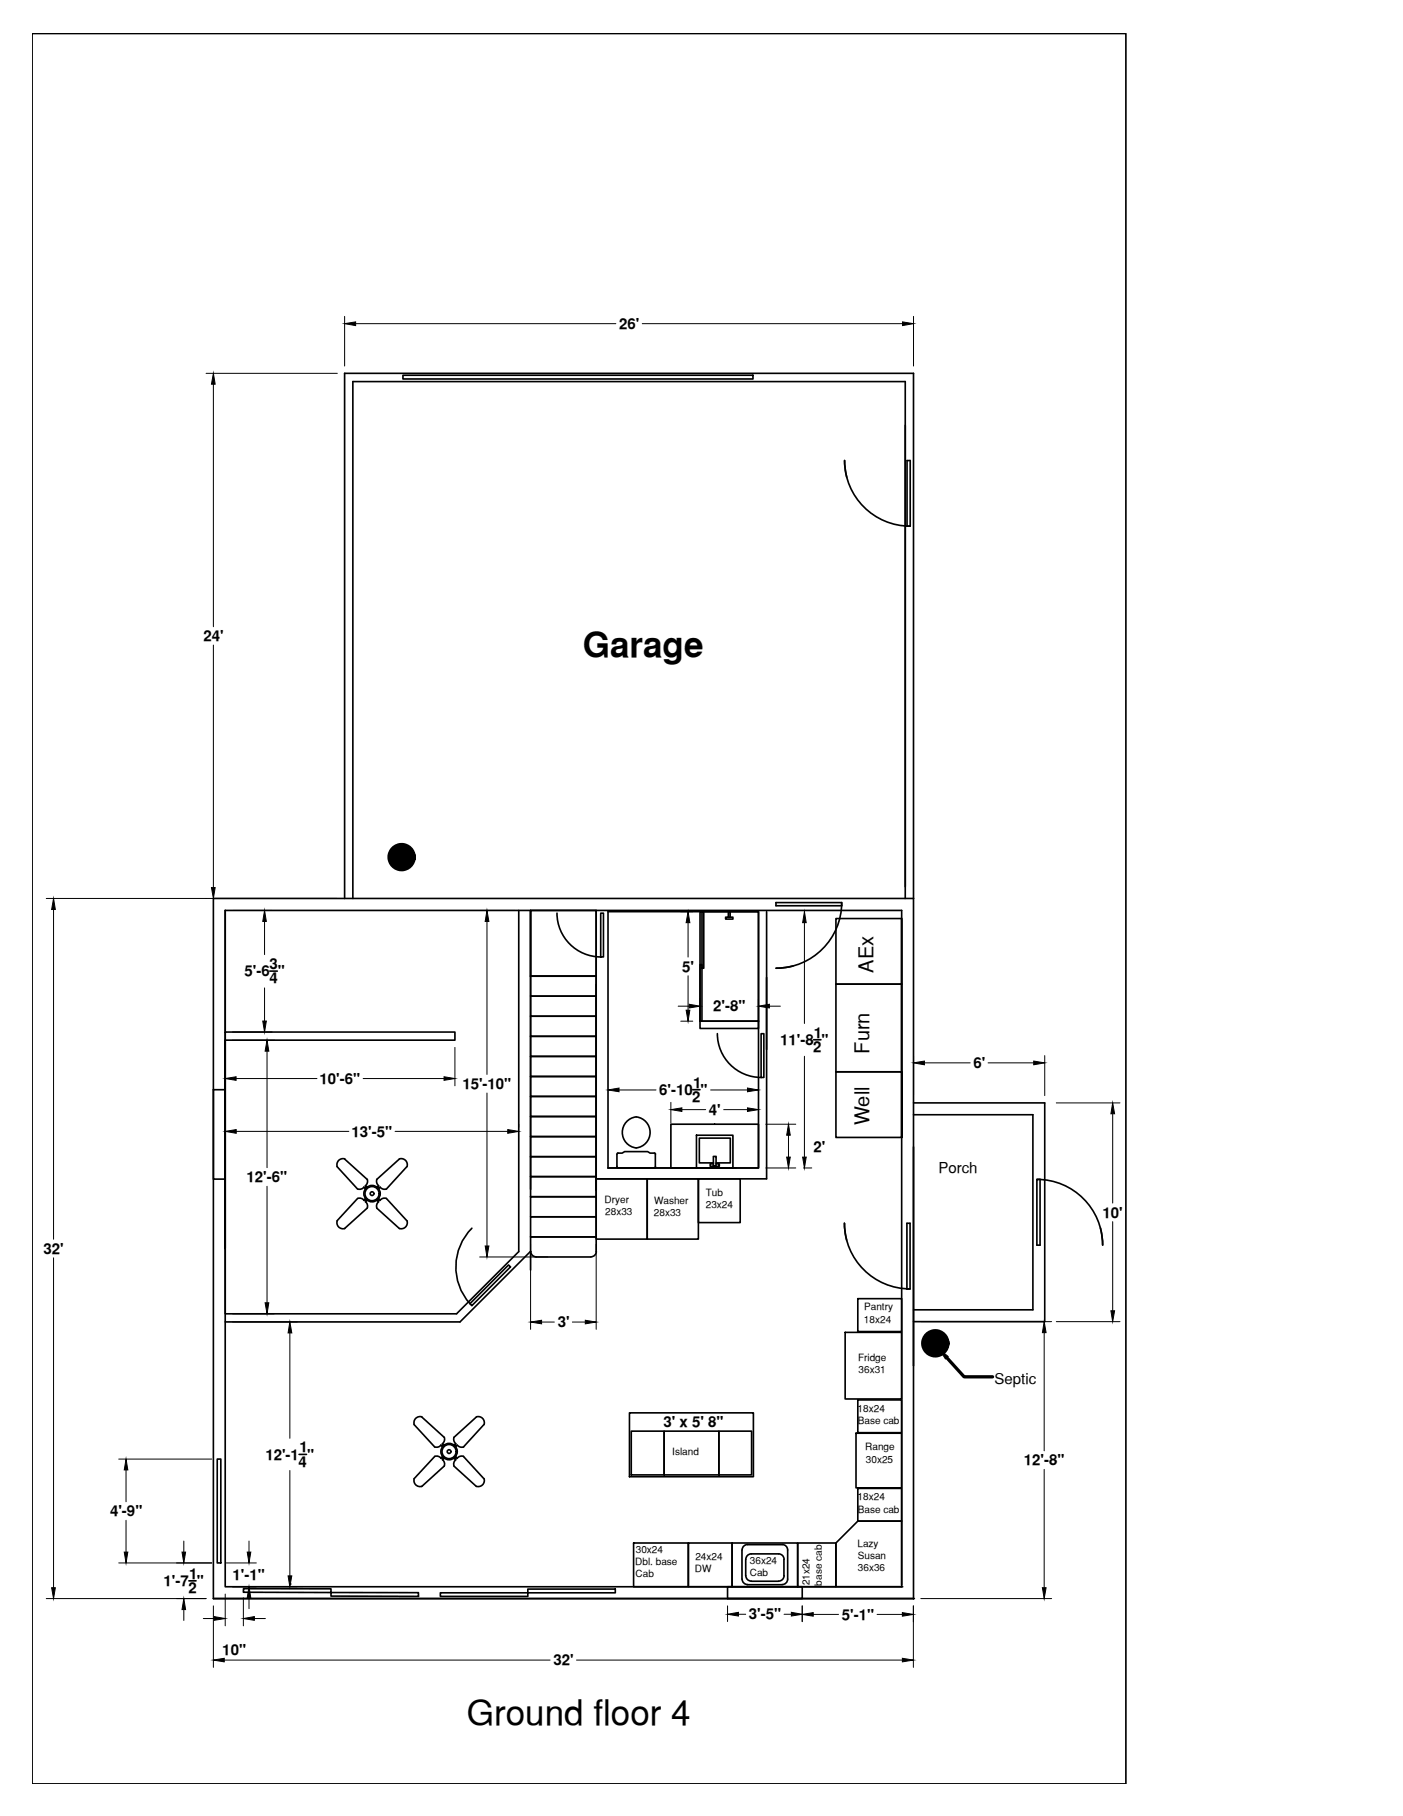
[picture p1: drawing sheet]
<svg xmlns="http://www.w3.org/2000/svg" width="216mm" height="279mm" viewBox="0 0 216 279" stroke-linecap="round" stroke-linejoin="round" font-family="sans-serif">
<!-- layer: PLAN_DE_BASE -->
<g fill="none" stroke="#000" stroke-width=".25">
<path d="M130.3 73.5l-.2-1.1-.1-1.6a10.1 10.1 0 0 0 10.1 10.2M139.6 70.9h.5v10.1h-.5zM32.8 138.2v107.7M119.4 138.9h10.1v.5h-10.1zM129.5 138.9a10.1 10.1 0 0 1-10.1 10.1l1.6-.2 1-.2M79.8 140.1v52.5M81.6 140.1v42.9M94.9 177.6v1.9l.2 .2h5.6M95.1 177.4h.6l.4-.2h3.6l.3 .2h.7M95.1 177.4l-.2 .2M96.4 172.6a2.1 2.1 0 0 1 2.4-.5 2.1 2.1 0 0 1 1.2 2.1 2.4 2.4 0 0 1-2.1 2.4 2.4 2.4 0 0 1-1.5-4zM100.7 177.4l.2 .2"/>
<path d="M100.8 177.6v1.9M100.9 179.5l-.2 .2M107.2 174.7h5.6v5h-5.6zM109.8 178.9h-2.2v-3.8h4.8v3.8h-2.2M72.6 189a8.4 8.4 0 0 0-.3 11.6M78.3 194.6l.3 .3-6 6-.3-.3zM130.3 190.8l-.2-1-.2-1.6a10.1 10.1 0 0 0 10.2 10.1M139.6 188.2h.4v10.1h-.4zM159.6 181.5h.4v10.1h-.4zM159.6 181.5a10.1 10.1 0 0 1 10.1 10.1l-.1-1.6-.3-1.1"/>
</g>
<!-- layer: 0 -->
<g fill="none" stroke="#000" stroke-width=".25">
<path d="M4.9 5.2h168.4v269.3h-168.4zM62 57.7h53.9v.6h-53.9zM32.8 138.2h107.8M53 138.2v-80.8h87.6v188.5M54.3 138.2v-79.5h85v79.5M60.8 132.3l1.5-1.4-1.5 1.5M60.9 132.6l1.6-1.6-1.5 1.6M61 132.6l1.6-1.5-1.6 1.6M61.2 130.9l-.4 .4M61.3 132.9l1.5-1.5-1.5 1.5M61.3 130.9l-.5 .5M61.4 132.9l1.5-1.4-1.5 1.4"/>
<path d="M61.4 130.8l-.6 .7M61.5 130.8l-.8 .8M61.6 130.8l-.9 .8M61.6 130.8l-.9 .9M61.7 130.8l-1 1M61.8 130.8l-1.1 1.1M61.9 130.8l-1.2 1.1M61.9 130.8l-1.2 1.2M62 130.8l-1.3 1.3M62 130.8l-1.3 1.3 1.4-1.3M62.1 130.8l-1.4 1.4M62.2 130.8l-1.5 1.4"/>
<path d="M62.2 130.8l-1.4 1.5M62.3 130.9l-1.5 1.5M62.4 130.9l-1.6 1.6M62.4 130.9l-1.5 1.6M62.4 131l-1.5 1.5M62.5 131l-1.6 1.5M62.5 131l-1.6 1.6M62.6 131.1l-1.6 1.6M62.6 132.6v.1M62.6 131.1l-1.5 1.6M62.7 131.2l-1.6 1.6M62.7 131.2l-1.5 1.6"/>
<path d="M62.7 131.3l-1.5 1.5M62.8 131.3l-1.6 1.5M62.8 132.5l-.4 .3M62.8 131.3l-1.5 1.6M62.8 131.4l-1.4 1.5M62.8 132.3l-.5 .6M62.9 132.3l-.7 .6M62.9 131.5l-1.4 1.4M62.9 132.2l-.8 .8M62.9 131.6l-1.4 1.4M62.9 131.6l-1.3 1.4M62.9 131.7l-1.3 1.3"/>
<path d="M62.9 132.1l-.9 .9M62.9 131.8l-1.2 1.2M62.9 131.8l-1.1 1.2M62.9 131.9l-1.1 1.1M62.9 131.9l-1 1.1M62.9 132l-1 1M34.7 140.1v104h104.1M34.7 158.8h35.3v1.2h-35.3zM34.7 140.1h104.1v103.8M34.7 140.1v18.5M41.5 149.4h1.2M81.6 140.1v10.1h10.1v-10.1"/>
<path d="M81.6 159.4h10.1v3.1h-10.1zM81.6 156.4h10.1v3h-10.1zM81.6 153.3h10.1v3.1h-10.1zM81.6 140.1h10.1v10.1h-10.1zM81.6 150.2h10.1v3.1h-10.1zM85.7 140.5a6.7 6.7 0 0 0 6.8 6.7M91.7 150.2v32.9v-31.7M92.4 140.5h.5v6.7h-.5zM107.7 140.3h9v16.8h-9zM107.7 148.4h.3v8.7h-.3zM107.7 157.1h9v1.1h-9zM108 140.3h.3v8.7h-.3z"/>
<path d="M110.4 159a6.7 6.7 0 0 0 6.7 6.8M111.7 141.1h1.1v.3h-1.1zM112.1 141.1v-.8h.3v.8M116.6 140.3h-23v39.4M116.7 140.3v39.4h-23.1M117.1 159h.4v6.8h-.4zM118 140.3v41.1h-26.3M125.2 160h1.1M128.6 151.4h10.2v13.5h-10.2zM128.6 141.3h10.2v10.1h-10.2zM138.8 141.3v33.7v-10.1h-10.2v10.1h10.2M32.8 167.7h1.9v13.7h-1.9z"/>
<path d="M51.9 179.5l3.1 3.4M53 178.3l3.5 3.2M53.1 178.3a.94 .94 0 0 0-1.2 1.2M61.5 178.3l-3.5 3.2M61.5 178.3a.93 .93 0 0 1 .9 .2 .93 .93 0 0 1 .2 1l-3.1 3.4a.88 .88 0 0 1-1-.2M81.6 178h10.1v3h-10.1zM81.6 174.9h10.1v3.1h-10.1zM81.6 171.8h10.1v3.1h-10.1zM81.6 168.7h10.1v3.1h-10.1zM81.6 165.6h10.1v3.1h-10.1zM81.6 162.5h10.1v3.1h-10.1zM93.6 179.7h19.6"/>
<path d="M103.2 173h13.5v6.7h-13.5zM106.6 167.7h1.1M109.8 177.9h.4v1.5h-.4zM109.8 179.1h-.5v.3h1.4v-.3h-.5M140.6 169.7h20.2v33.6h-20.2M140.6 171.5h18.3v30h-18.3M34.7 192.1v-32.1v42.1h35.6l9.5-9.5M51.9 187.8a.94 .94 0 0 0 1.2 1.2M55 184.4l-3.1 3.4M55 184.4a.88 .88 0 0 1 1 .3M56 182.6l.2 .3M56 182.7a.88 .88 0 0 1-1 .2"/>
<path d="M56.1 184.5l.3 .3M56.2 184.4l-.2 .3M56.4 182.6l-.3 .2M56.5 184.7l-.3 .2a.88 .88 0 0 1 .3 1M56.5 185.9l-3.5 3.1M56.5 181.4a.88 .88 0 0 1-.3 1l.3 .3M58 185.9l3.5 3.1M58 181.4a.88 .88 0 0 0 .3 1l-.3 .3M58 184.7l.3 .2a.88 .88 0 0 0-.3 1M58.1 182.6l.3 .2M58.2 184.4l.3 .3M58.4 184.5l-.3 .3"/>
<path d="M58.5 182.6l-.3 .3M58.5 184.7a.88 .88 0 0 1 1-.3l3.1 3.4a.93 .93 0 0 1-.2 1 .93 .93 0 0 1-.9 .2M81.6 181h10.1v3.1h-10.1zM81.6 187.2h10.1v3.1h-10.1zM81.6 184.1h10.1v3.1h-10.1zM81.6 192.5l-10.8 10.9h-36.1M81.7 192.5a.84 .84 0 0 0 .8 .9M82.5 193.4h8.4M90.9 193.4a.84 .84 0 0 0 .9-.9l-.1-2.2h-10.1v5.1M91.7 181.4h7.9v9.2h-7.9zM99.6 181.4h7.9v9.2h-7.9zM107.5 181.4h6.4v6.7h-6.4z"/>
<path d="M132 199.8h6.8v5.1h-6.8zM63.7 219.2l3.2 3.4a.88 .88 0 0 0 1-.3l.2 .3M64.9 218l3.5 3.1a.88 .88 0 0 1-.3 1M64.9 218a.94 .94 0 0 0-1.2 1.2M73.3 218l-3.4 3.1a.88 .88 0 0 0 .2 1M73.3 218a.93 .93 0 0 1 1 .2 .93 .93 0 0 1 .2 1l-3.2 3.4a.88 .88 0 0 1-.9-.3M96.9 217.4h19v9.8h-19zM130.1 205h8.7v10.2h-8.7zM132 215.4h6.8v5h-6.8zM142.8 207l1.4-1.4-1.4 1.4M142.9 207.1l1.5-1.5-1.5 1.6M143.1 207.4l1.5-1.6-1.5 1.6"/>
<path d="M143.2 207.6l1.6-1.6-1.6 1.6M143.3 207.6l1.6-1.5-1.5 1.6M143.3 205.7l-.4 .4M143.5 205.7l-.6 .5M143.6 205.6l-.8 .8M143.7 205.6l-.9 .8M143.7 205.6l-.9 .9M143.8 205.6l-1 1M143.9 205.6l-1.1 1M143.9 205.6l-1.1 1.1M144 205.6l-1.2 1.1M144 205.6l-1.2 1.2"/>
<path d="M144.1 205.6l-1.3 1.3M144.2 205.6l-1.4 1.3M144.3 205.6l-1.4 1.4M144.3 205.6l-1.4 1.5M144.4 205.7l-1.5 1.5 1.5-1.5M144.5 205.7l-1.6 1.6M144.5 205.7l-1.5 1.6M144.6 205.8l-1.6 1.5M144.6 205.8l-1.6 1.6M144.7 205.9l-1.6 1.5M144.7 205.9l-1.6 1.6M144.7 207.4v.1"/>
<path d="M144.7 205.9l-1.5 1.6M144.8 205.9l-1.6 1.6M144.8 206l-1.5 1.6M144.9 206.1l-1.6 1.5M144.9 207.3l-.4 .3M144.9 206.2l-1.5 1.5M144.9 206.2l-1.4 1.5 1.5-1.5M144.9 207.2l-.5 .5M145 206.3l-1.5 1.4M145 206.3l-1.4 1.4 1.4-1.4M145 207.1l-.7 .6M145 206.4l-1.4 1.4"/>
<path d="M145 207l-.8 .8M145 206.4l-1.3 1.4M145 206.5l-1.3 1.3M145 206.9l-.9 .9M145 206.9l-.8 .9M145 206.6l-1.2 1.2M145 206.6l-1.1 1.2M145 206.7l-1.1 1.1M145 206.7l-1 1.1M145 206.8l-1 1M33.4 224.5h.6v16h-.6zM46 223.8h1.2"/>
<path d="M63.7 227.5a.94 .94 0 0 0 1.2 1.2M66.9 224.1a.88 .88 0 0 1 1 .2l.2-.2M66.9 224.1l-3.2 3.4M68 224.2l.2 .3M68.1 222.1l.2 .3M68.2 222.2l-.2 .3M68.3 224.3l-.2 .3a.88 .88 0 0 1 .3 1l-3.5 3.1M69.9 224.3l.2 .3a.88 .88 0 0 0-.2 1l3.4 3.1M70 222.2l.2 .3M70.1 224.1l.2 .3M70.1 222.1l-.2 .3M70.2 224.2l-.2 .3"/>
<path d="M70.3 222.3l-.2 .3M71.3 224.1l3.2 3.4M71.3 224.1a.88 .88 0 0 0-.9 .2M74.5 227.5a.94 .94 0 0 1-1.2 1.2M97.1 220.2h5.1v6.7h-5.1zM97.5 237.4h8.4v6.7h-8.4zM102.2 220.2h8.4v6.7h-8.4zM105.9 237.4h6.8v6.7h-6.8zM110.6 220.2h5.1v6.7h-5.1zM112.7 237.4h10.1v6.7h-10.1zM119.8 239.1h-4.2a.84 .84 0 0 0-.8 .8v2.5M119.8 239.1a.84 .84 0 0 1 .9 .8l-.1 2.5"/>
<path d="M122.8 237.4h5.8v6.7h-5.8zM131.7 220.5h7.1v8.4h-7.1zM132 234h6.8v10.1h-10.2v-6.7zM132 229h6.8v5h-6.8zM29.1 243.2h1.1M32.8 245.9h107.8zM37.5 244.4h13.4v.6h-13.4zM44.6 243.7h.1M50.9 245h13.5v.6h-13.5zM67.8 245.1h13.4v.5h-13.4zM81.2 244.5h13.5v.6h-13.5zM112 244.1h11.5v1.8h-11.5z"/>
<path d="M114.2 243v-4.5a.8 .8 0 0 1 .8-.8l5.4-.1a.84 .84 0 0 1 .8 .9v4.5M114.2 243a.84 .84 0 0 0 .8 .8M114.8 242.4a.84 .84 0 0 0 .8 .9M115 243.8h5.4M115.6 243.3h4.2M120.7 242.4a.84 .84 0 0 1-.9 .9M121.2 243a.84 .84 0 0 1-.8 .8M138.8 244.1h.1M140.6 245.9h.1"/>
<circle cx="57.3" cy="183.6" r="1.26"/>
<circle cx="57.3" cy="183.6" r="1.09"/>
<circle cx="57.3" cy="183.6" r=".29"/>
<circle cx="69.1" cy="223.3" r="1.26"/>
<circle cx="69.1" cy="223.3" r="1.09"/>
<circle cx="69.1" cy="223.3" r=".29"/>
</g>
<g fill="none" stroke="#000" stroke-width=".15">
<path d="M31.7 57.4h20.2M32.8 59.1v37.3M53 48.7v7.6M54.7 49.8h40.1M98.8 49.8h40.1M140.6 48.7v7.6M32.8 99.2v37.4M7.1 138.2h44.8M8.2 139.9v50.8M35.8 140.1h6M35.8 158.8h6M40.7 141.8v5.1"/>
<path d="M40.7 152v5.1M73.8 140.1h5.4M74.9 141.8v23.5M104.4 154.8h1.7M104.8 157.1h1.8M104.8 140.3h1.8M105.9 142v5.2M105.9 150.1v5.3M107.7 153.7v3.4M116.7 153.7v3.4M118.4 154.8h1.7M123.8 142v15.5"/>
<path d="M34.7 161.2v5.9M34.7 172.9v.5M35.8 160h6.4M36.3 165.9h12.5M36.4 174.1h17.3M41.1 161.7v18M55.9 165.9h12.4M60.8 174.1h17.3M70 161.2v5.9M74.9 168.2v23.5M79.8 172.9v.5M95.3 167.7h5.7"/>
<path d="M103.2 169.6v3.2M104.9 170.7h3.7M109.4 167.7h5.6M111.4 170.7h3.6M116.7 169.6v3.2M117.8 173h4.7M117.8 179.7h4.7M121.3 174.7v3.3M123.6 179.7h1.3M123.8 162.5v15.5M140.6 162.4v6.2M142.2 163.5h7.1"/>
<path d="M152 163.5h7.1M160.8 162.4v6.2M162.5 169.7h9.8M171.2 171.4v13.7M8.2 193.5v50.8M41.1 182.5v17.9M73.8 193.4h10.5M81.6 191.4v13.1M91.7 191.4v13.1M171.2 188v13.7M35.8 203.4h9.9M35.8 202.1h6.4"/>
<path d="M44.6 205.1v16.2M83.3 203.4h2M88.1 203.4h2M141.7 203.3h20.1M160.7 205v18.2M162.5 203.3h9.8M18.3 224.5h14.3M19.4 226.2v4.8M19.4 233.9v4.9M28.3 237.1v1.7M38.3 237.1v1.7M44.6 226.2v16.3"/>
<path d="M160.7 226.1v18.2M7.1 245.9h24.6M18.3 240.5h14.3M28.3 247.6v1.7M31.3 249h1.7M32.8 247.1v9.4M34.5 255.4h50.2M34.7 245.3v4.8M34.8 240.5h4.6M35.8 244.1h9.9M37.5 245.8v4.3M38.3 245.8v1.7"/>
<path d="M39.1 249h1.7M88.7 255.4h50.2M112 247.1v2.4M113.6 248.4h1.2M120.7 248.4h1.1M123.5 247.1v2.4M125.1 248.4h3.9M135 248.4h3.9M140.6 247.1v9.4M141.7 245.9h20.1"/>
</g>
<g fill="#000" stroke="#000" stroke-width=".15">
<path d="M32.8 57.4l.3 1.7h-.6zM53 49.8l1.7-.3v.6zM138.9 49.5l1.7 .3-1.7 .3zM8.2 138.2l.3 1.7h-.6zM32.5 136.6h.6l-.3 1.6zM40.7 140.1l.3 1.7h-.6zM40.4 157.1h.6l-.3 1.7zM74.9 140.1l.3 1.7h-.5zM105.6 155.4h.6l-.3 1.7zM105.9 140.3l.3 1.7h-.6zM106.1 154.5l1.6 .3-1.6 .3zM116.7 154.8l1.7-.3v.6z"/>
<path d="M123.8 140.3l.3 1.7h-.6zM34.7 165.9l1.6-.2v.5zM34.7 174.1l1.7-.3v.6zM41.1 160l.3 1.7h-.6zM68.3 165.7l1.7 .2-1.7 .3zM78.1 173.8l1.7 .3-1.7 .3zM93.6 167.7l1.7-.3v.6zM103.2 170.7l1.7-.3v.6zM115 170.4l1.7 .3-1.7 .3zM115 167.4l1.7 .3-1.7 .3zM121.3 173l.3 1.7h-.5zM121.1 178h.5l-.3 1.7z"/>
<path d="M123.5 178h.6l-.3 1.7zM140.6 163.5l1.6-.2v.5zM159.1 163.3l1.7 .2-1.7 .3zM171.2 169.7l.3 1.7h-.6zM74.7 191.7h.5l-.3 1.7zM40.8 200.4h.6l-.3 1.7zM44.6 203.4l.3 1.7h-.6zM81.6 203.4l1.7-.3v.6zM90.1 203.1l1.6 .3-1.6 .3zM144.6 207.6l1.3 1.1-.4 .4zM160.7 203.3l.3 1.7h-.6zM170.9 201.7h.6l-.3 1.6z"/>
<path d="M19.1 238.8h.6l-.3 1.7zM19.4 224.5l.3 1.7h-.6zM28 238.8h.6l-.3 1.7zM38 238.8h.6l-.3 1.7zM7.9 244.3h.6l-.3 1.6zM28.3 245.9l.3 1.7h-.6zM33 248.7l1.7 .3-1.7 .3zM32.8 255.4l1.7-.3v.6zM38.3 244.1l.3 1.7h-.6zM37.5 249l1.6-.3v.6zM44.3 242.5h.6l-.3 1.6zM112 248.4l1.6-.3v.5z"/>
<path d="M121.8 248.1l1.7 .3-1.7 .2zM123.5 248.4l1.6-.3v.6zM138.9 255.1l1.7 .3-1.7 .3zM138.9 248.1l1.7 .3-1.7 .3zM160.4 244.3h.6l-.3 1.6z"/>
</g>
<g fill="none" stroke="#000" stroke-width="2.1">
<circle cx="61.8" cy="131.9" r="1.13"/>
<circle cx="143.9" cy="206.7" r="1.13"/>
</g>
<path d="M145.7 208.9l2.7 2.9h4.3" fill="none" stroke="#000" stroke-width=".51"/>
<g font-size="5.4">
<text x="89.7" y="101.1">Garage</text>
<text x="71.8" y="265.3">Ground floor 4</text>
</g>
<g font-size="3.1">
<text x="134.4" y="149.7" transform="rotate(-90 134.4 149.7)">AEx</text>
<text x="133.8" y="162.1" transform="rotate(-90 133.8 162.1)">Furn</text>
<text x="133.8" y="173.2" transform="rotate(-90 133.8 173.2)">Well</text>
</g>
<g font-size="2.3">
<text x="95.3" y="50.6">26'</text>
<text x="31.3" y="98.7">24'</text>
<text x="41.5" y="149.1">3</text>
<text x="105" y="149.5">5'</text>
<text x="37.6" y="150.2">5'-6 &quot;</text>
<text x="41.5" y="151.3">4</text>
<text x="109.8" y="155.6">2'-8&quot;</text>
<text x="120" y="160.8">11'-8 &quot;</text>
<text x="125.1" y="161.9">2</text>
<text x="125.3" y="159.7">1</text>
<text x="49.2" y="166.7">10'-6&quot;</text>
<text x="71.1" y="167.5">15'-10&quot;</text>
<text x="106.6" y="167.4">1</text>
<text x="149.8" y="164.4">6'</text>
<text x="101.4" y="168.5">6'-10 &quot;</text>
<text x="106.5" y="169.6">2</text>
<text x="109.1" y="171.6">4'</text>
<text x="54.1" y="174.9">13'-5&quot;</text>
<text x="125.2" y="177.2">2'</text>
<text x="37.9" y="181.9">12'-6&quot;</text>
<text x="144.4" y="180.5">Porch</text>
<text x="169.7" y="187.3">10'</text>
<text x="6.7" y="192.9">32'</text>
<text x="85.8" y="204.2">3'</text>
<text x="153" y="212.9">Septic</text>
<text x="102.1" y="219.6">3' x 5' 8&quot;</text>
<text x="40.8" y="224.6">12'-1 &quot;</text>
<text x="46" y="225.7">4</text>
<text x="46.1" y="223.5">1</text>
<text x="157.6" y="225.5">12'-8&quot;</text>
<text x="16.9" y="233.3">4'-9&quot;</text>
<text x="25.2" y="244.1">1'-7 &quot;</text>
<text x="29" y="245.2">2</text>
<text x="29.1" y="242.9">1</text>
<text x="35.8" y="243.2">1'-1&quot;</text>
<text x="115.2" y="249.2">3'-5&quot;</text>
<text x="129.5" y="249.2">5'-1&quot;</text>
<text x="34.2" y="254.7">10&quot;</text>
<text x="85.2" y="256.2">32'</text>
</g>
<g font-size="1.5">
<text x="93" y="185">Dryer</text>
<text x="100.7" y="185.2">Washer</text>
<text x="108.6" y="184">Tub</text>
<text x="108.6" y="185.8">23x24</text>
<text x="93.1" y="186.9">28x33</text>
<text x="100.6" y="187">28x33</text>
<text x="133" y="203.5">18x24</text>
<text x="133" y="201.6">Pantry</text>
<text x="132" y="209.4">Fridge</text>
<text x="132.1" y="211.2">36x31</text>
<text x="132" y="217.2">18x24</text>
<text x="132" y="219.1">Base cab</text>
<text x="103.4" y="223.9">Island</text>
<text x="133.1" y="223.1">Range</text>
<text x="133.3" y="225">30x25</text>
<text x="132" y="230.9">18x24</text>
<text x="132" y="232.7">Base cab</text>
<text x="97.8" y="238.9">30x24</text>
<text x="132" y="238">Lazy</text>
<text x="132" y="239.9">Susan</text>
<text x="97.8" y="240.8">Dbl. base</text>
<text x="97.8" y="242.6">Cab</text>
<text x="106.9" y="241.9">DW</text>
<text x="107" y="240">24x24</text>
<text x="115.4" y="242.5">Cab</text>
<text x="115.4" y="240.7">36x24</text>
<text x="124.6" y="243.9" transform="rotate(-90 124.6 243.9)">21x24</text>
<text x="126.5" y="243.9" transform="rotate(-90 126.5 243.9)">base cab</text>
<text x="132" y="241.7">36x36</text>
</g>
</svg>
